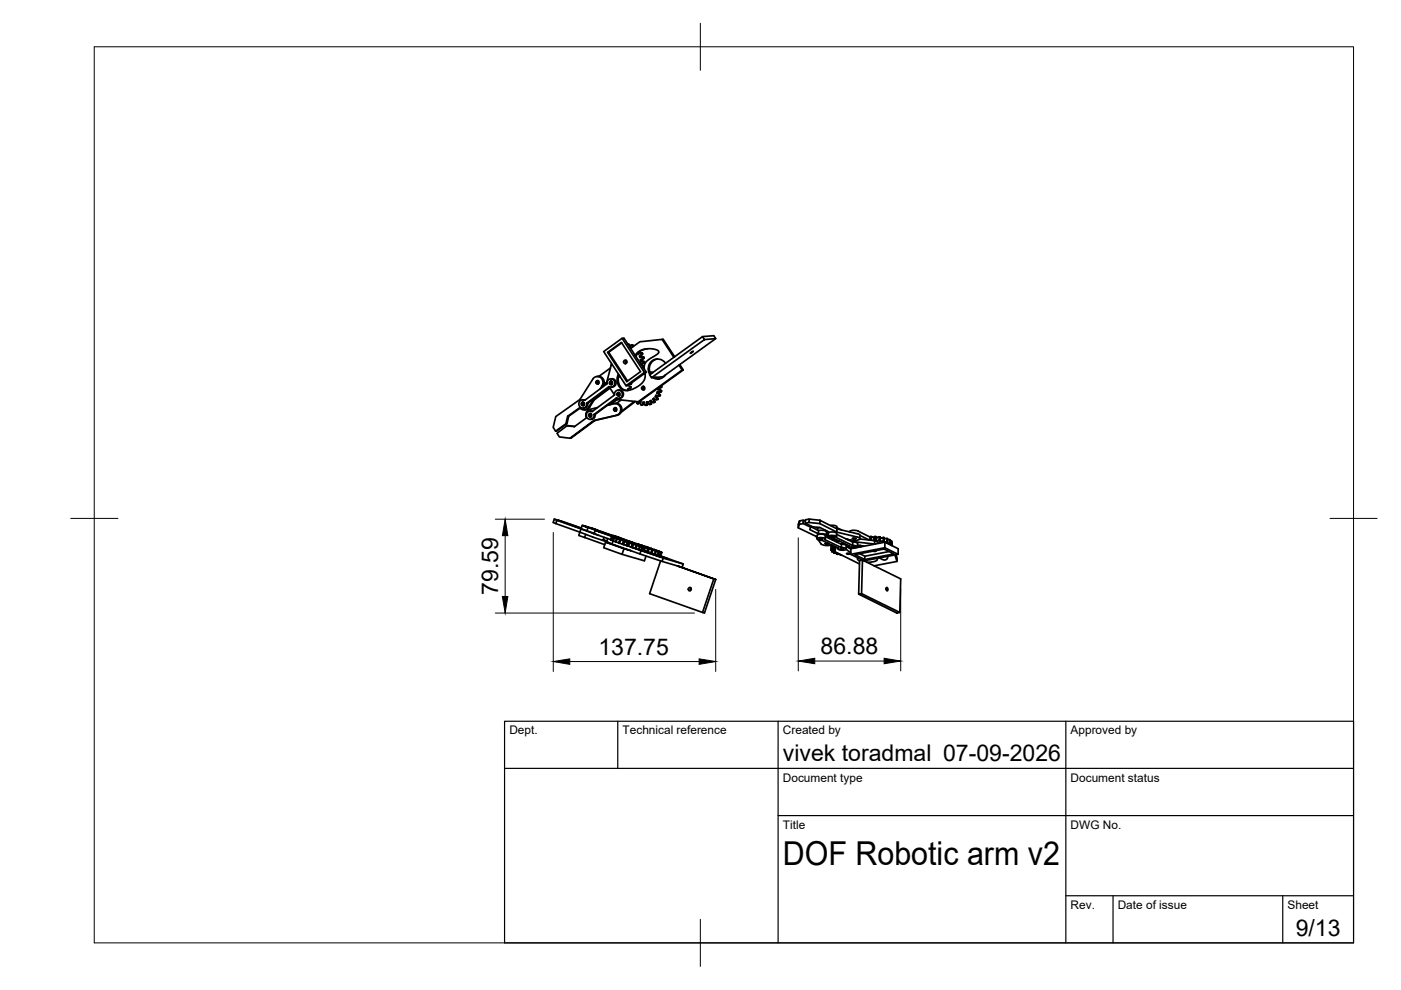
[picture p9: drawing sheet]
<svg xmlns="http://www.w3.org/2000/svg" width="297mm" height="210mm" viewBox="0 0 297 210" stroke-linecap="round" stroke-linejoin="round" font-family="sans-serif">
<!-- layer: Visible -->
<g fill="none" stroke="#000" stroke-width=".36">
<path d="M126.8 79.8h-.2M126.8 79.8a1.32 1.32 0 0 1 1.3 .9 1.32 1.32 0 0 1-.4 1.4M129.1 74.7h-.3l4.1 6.2 2.9-2.1-4.1-6.2-2.9 2.1M129.4 78l-2.4 1.8M129.6 77.4v.1M129.6 77.4h.1M129.7 77.1l-1.1 4.1 .1 .1M131.2 79.8h.1M131.3 79.5l-.2 1 .3 1.3 .8 .8 .9 .2M131.4 79.7l-.2 .2 .3-.1M131.8 72.7l-2.7 2 4 6.1M131.9 71.7l4.7 7.3"/>
<path d="M132.7 76.4l-.1 .3 .2 .3M132.9 76.5v.4M133.2 73h.2M133.2 73l.2 .1 .1 .4M133.7 73.9l-1.4-2.2h-.4l-3.9 2.8 4.7 7.3M133.7 73.9l2-1.4 4.7-.5 2.5 3.8M133.7 73.9l1 1.5M133.8 73.2l-.3 .4M133.8 73.2h.5M133.8 73.2h.2M134.3 73.5l-.1-.3h-.2v.4M134.7 75.4l.9-1 1.4-.4h1.6l1 .5 .1 .2-.3 .3-2.4 1.7-.4 .8v.8"/>
<path d="M134.7 75.4l1.9 2.9M135.4 74.8l.1 .1M135.4 74.8h.1M135.6 75.5l.1 .2M135.6 75.5h.1M135.6 74.5l-.2 .3M135.7 75.7v.1M135.7 75.8h.6M135.8 74.9h.4h-.3M135.8 75.4l.1 .3h.6l-.2 .1M135.9 74.9l-.5 .1-.2-.1M135.9 74.9l.1 .2"/>
<path d="M136 76.2l.1 .3M136 75l-.4 .5M136 75h.3l-.5 .5M136 77v.3l.5 .3-.2 .1M136.1 77.4l.2 .3M136.1 76.5l.6 .2h-.3M136.2 74.9l.1 .1M136.3 75.8v.2M136.3 77.6v.2M136.3 77.8h.2zM136.3 76l-.5 .2v.3l.6 .2M136.3 76l.3-.1-.6 .4"/>
<path d="M136.4 76.9l-.6 .1M136.4 76.9h.3l-.7 .2M136.4 76.7v.2M136.5 75.7l.1 .2M136.5 77.6v.2M136.6 78.3l.4 .6M136.6 79.3h.2M136.7 76.7l-.1 .2M136.8 79.1l-.1 1.2-.7 1.1-1.5 .9-1.4 .5-1.1-.2-.9-.8-.3-1.1 .1-.6 .2-.8M137.4 73.9l-.9 .2-.9 .4-.8 1.1M137.7 79.5l11.2-8.1 .5 .6-11.3 8.1zM138 78.9l-.2 .2"/>
<path d="M138 78.9l.4 .1M138 78.9l.2 .1M138.4 79h-.2v.2M139.4 76.1a2.13 2.13 0 0 0-1.4 3.2M140.4 72l.2-.1 2.4 3.7M141.1 79.5a1.95 1.95 0 0 1-2.7 .6M141.1 77a2.05 2.05 0 0 0-2.9-.5 2.05 2.05 0 0 0-.4 2.9M144 77.4l-3.5 2.5-2.4 .2M144 77.4l.6 1.1-9.3 6.7-4.4-.5M144.1 77.3l.8 1.1M144.6 78.5l.3-.1-9.4 6.8h-.2M146.4 74.8l.6-.3-.7 .4z"/>
<path d="M148.9 71.4l2.4-.2 .4 .6-7.7 5.6M151.7 71.8l-2.3 .2M120 89.9l-2.2 1.5M120.8 92.9l5.1-3.7 .2-.1-5 3.8zM121.9 90.4l-1.7-.1-2.1 1.6 .5 .7 2.2 .3M123 86.5l-2.4 1.7M123.5 84.8h.6M123.6 85.3l-.2 .4 .3 .3M123.8 85.4l-.1 .3 .1 .2M124 84.9l4.7-3.6a.85 .85 0 0 1 .9-.9 .85 .85 0 0 1 .8 1.1 .85 .85 0 0 1-1.3 .5l-4.7 3.5h.2M124 84.9a.85 .85 0 0 0-1.3 .5 .85 .85 0 0 0 .8 1.1 .85 .85 0 0 0 .9-1M124.3 88.6l-2.5 1.9-1.6-.2"/>
<path d="M124.6 85.5l-.1 .7-.4 .3h-.5M125 86.3l-.4 .4-.7 .2M125 87.2h.3M125.1 86.8a1.27 1.27 0 0 0-.8 1.8M125.2 87.7l-.2 .3 .3 .4M125.3 87.1l.3 .1M125.3 87.7l-.1 .3 .2 .3M125.7 80.4l-2.7 4.3-5.2 3.6-.5 2.3 .5 .8h.2l2.2-1.6-.2 .1 .4-1.6M125.7 80.4a1.21 1.21 0 0 1 1.7-.3 1.21 1.21 0 0 1 .3 1.7l-.5 .7M125.9 84.5l-1.1 1.8a1.14 1.14 0 0 1-1.9 .2l-2.5 1.8 .2-.1-.4 1.6M126.2 87.9l-.2 .7-.3 .2-.5 .1M126.4 84.2l-1.4 2.1"/>
<path d="M126.7 86.4l-1.6 .4M126.8 80.7l-.2 .4 .2 .3M126.9 80.8l-.1 .3 .1 .2M128.6 81.2l-.7 .5M128.7 81l-.7 .5M128.8 85.9l1.4-.3a1.26 1.26 0 0 1 1.4 1 1.26 1.26 0 0 1-.9 1.4M129.2 82.1l1.1 1.6M129.3 82.2l-3.1 2.3M129.3 82l-4.7 3.5M129.3 82.3l-3.3 2.5M129.5 80.3a.89 .89 0 0 1 1.1 .8 .89 .89 0 0 1-1 1M129.6 80.8l-.2 .4 .3 .3"/>
<path d="M129.8 80.9l-.1 .3 .1 .2M130.3 83.7l-4.8 3.6a.85 .85 0 0 0-1.2 .5 .85 .85 0 0 0 .7 1.1 .85 .85 0 0 0 1-1M130.3 83.7a.85 .85 0 0 1 .9-.9 .85 .85 0 0 1 .7 1.1 .85 .85 0 0 1-1.2 .5M130.3 85.6a1.26 1.26 0 0 1 1.5 .9 1.26 1.26 0 0 1-.9 1.5l-5 1.2M130.5 86.4l-.2 .4 .3 .3M130.6 86.5v.3l.1 .3M130.7 84.4l-4.8 3.5M130.8 84.5l.1 .2M130.8 84.6l-1.7 1.2M130.8 84.4l-4.6 3.5h-.3M130.9 84.7l-1.5 1.1M131 82.7a.88 .88 0 0 1 1.2 .7 .88 .88 0 0 1-.8 1"/>
<path d="M131.2 83.2l-.2 .4 .3 .3M131.3 83.3l-.1 .3 .2 .2M131.4 84.5h-.2M131.7 84.8l-1 .7M132.7 81.8l3.9-2.8 .4-.1-3.9 2.8zM133.1 82.4l.1 .2 .2 .1M133.2 81.7l.5 .3M133.6 81.4l.2 .1M133.7 82.3l-.6 .2M133.7 81.9l.1 .1M133.7 82.2l-.1 .1M133.7 82v.3"/>
<path d="M133.9 81.2l-.1 .3-.2-.1M133.9 81.2h.1M134.5 85.1l-2.7 2.1M134.7 85.1l-3 2.3M135 85.5l.2 .1M135.1 85.2l-.1 .3M135.6 85.1l-.4 .5M135.6 85.1l.3 .1-.1 .5 .3 .2M135.8 85.2l-.4 .4h-.2M136.3 85.3l-.2 .6M136.3 85.3h.3M136.3 85.3h.1"/>
<path d="M136.5 81.9l-.2 .4 .2 .3M136.5 85.3l-.1 .5-.3 .1M136.6 82l-.1 .3 .1 .2M136.6 85.3l.1 .5 .3 .1M137.1 85.3l-.1 .6M137.1 85.9h-.2M137.2 85.9h.1M137.3 85.2l-.1 .7h-.2M137.3 85.2l-.2 .1M137.4 85.2l.2 .5h.3M137.9 85.7l-.2 .1M138 84.9l-.2 .1 .1 .7"/>
<path d="M138 84.9h.1M138 85.1l.1 .5-.2 .1M138 85h.1M138 84.9l.5 .5M138.1 85h.1M138.1 85.7h-.2M138.7 85.2l-.2 .2M138.7 80l1 .3h-.2M138.7 84.6l.2 .6-.2 .1M138.7 80v.1M138.7 85.3l-.2 .1M138.8 84.5l-.1 .1"/>
<path d="M138.9 85.2l-.2 .1M139 84.1l.3 .5M139 80l-.1 .2M139.1 83.8h.1M139.2 84.7l-.4-.1a.21 .21 0 0 0-.3 0 .21 .21 0 0 0 .1 .3l.1 .4M139.3 83.9l-.1 .1 .4 .6h-.3M139.3 84.6l-.1 .1M139.4 80.2h-.4M139.4 80.1l.1 .2M139.4 83.1l-.1 .3 .5 .4M139.4 84.7h-.2M139.5 82.6l.5 .3"/>
<path d="M139.5 82.6h.1M139.5 82.3v.3M139.5 80.3h.1M139.5 83.3l.5 .4-.2 .1M139.6 84.6l-.2 .1M139.6 83.1l-.1 .2M139.6 80.1l-.2 .1M139.6 80.1l.2 .2M139.7 82.3v.3l.6 .2-.3 .1M139.8 83.8l-.1 .2M139.9 83.9l-.8-.1-.1 .3M140 83.1h-.6"/>
<path d="M140 83.1h.2h-.5M140 82.9v.2M140 83.8l-.1 .1M140.1 82.1l-.6 .2M140.1 82.1h.2l-.7 .2M140.2 81.8l.1 .1h-.3l.1 .2M140.3 82.8l-.1 .2M140.3 81.9v.2M117.5 110.1l5.7 2M118.1 110.3l5.1 1.8-.2 .7-5.2-1.8zM118.1 110.3l-.6-.2-.2 .7 .5 .2M120.5 111.1l-2.2-.8 5 1.7"/>
<path d="M120.5 111.1l1.5 .6M122 111.6l1.2 .4M123.2 112.1l2.7 1.1M123.2 112.1l1.2 .4M123.4 111.4l-.2 .7M123.9 111.6l.7 .2zM124 114l4.2 1.5M124.2 113.3l-.2 .7M124.4 112.5l5.1 1.9M124.7 111.8l6.8 2.5-.2-.1M124.7 111.8l-.3 .7M124.7 111.8l-1.2-.4 1.6 .5"/>
<path d="M125 111.9h.1M125.1 111.9l6 2.2-1.7-.6M125.1 111.9v.1M125.5 112l.7 .2zM125.9 113.1l1.1 .4M126.2 112.3l4.8 1.7M126.2 112.5l-.2 .6M126.2 112.3l-1.2-.5 1.6 .6M126.6 112.6l3.7 1.4M126.6 112.6l-.4-.2 1.5 .5M126.7 112.4l4.7 1.7M126.8 112.6l.7 .3z"/>
<path d="M128.1 113.9l-.2 .7h-.1l-4.8-1.8-.3 .7 1.3 .5M128.4 114.9l5.3 1.8zM128.4 114.9l-.4 1.2 3.9 1.4 .4-1.2M128.6 114.8l-.7-.3 .7 .3M128.7 114.7l-.8-.2 .8 .2M128.8 114.2l-.2 .6 1.2 .6M128.9 115v.1M129.5 114.5h.1M129.6 114.5l.3 .2M129.7 113.7h.1M129.8 113.8h.1M129.9 113.7l.7 .2z"/>
<path d="M130 114.7h.1M130 113.6h-.1M130 114.7l-.2 .7M130.2 113.9l.1 .1M130.2 113.9l-.5-.1-.2 .7M130.3 113.9h.1M130.3 114h.1M130.4 114l-.5-.2-.3 .7M130.5 114.9h.1M130.5 114l-.7-.2-.1 .7M130.5 114h-.3l-.3 .7M130.6 113.7l.7 .3z"/>
<path d="M130.7 114.1l.2 .1M130.9 114.2l-.6-.2-.3 .7 .5 .1M130.9 114.2l.1 .1-.3-.1-.2 .7M131 114l1.7 .5-1.3-.4M131.1 114.1h.1M131.2 115.1h.1M131.2 115.1l.2 .1M131.3 114.2l.6 .2M131.4 114.4l.2 .1M131.4 114.4l-.2 .7M131.5 114.1l.7 .3zM131.6 114.4h-.2l-.2 .7"/>
<path d="M131.6 114.4l-.7-.2-.3 .7 .5 .2M131.9 117.5l4.7 1.4 .4-1M131.9 114.4l.2 .1M132 115.4h.1M132 115.4l.2 .1M132.1 114.5h.1M132.1 114.4l.2 .1M132.2 114.7h.1M132.2 114.7l-.2 .7M132.3 114.7l-.7-.2-.2 .7 .6 .2M132.3 114.7h.2M132.3 114.5l.3 .2"/>
<path d="M132.6 114.6l.3 .1M132.7 114.5l-.1 .1M132.8 115.6l.1 .1M132.8 114.8h-.3l-.3 .7 .6 .1M132.8 114.8l.2 .1M132.8 114.8l.7 .2zM132.9 114.7h.1M132.9 114.7l.1 .1M132.9 115.7l.2 .1M133 114.9l.2 .1-.3 .7M133 114.9l-.2 .7M133 114.7l.4 .2"/>
<path d="M133.2 115l.2 .1M133.3 115.8l.2 .1M133.3 114.9l.5 .1M133.4 114.9h.1M133.4 114.9l.2 .1M133.4 114.8l.5 .2M133.4 114.8h.1M133.4 114.8l.1 .1M133.5 115.1h.1M133.5 115.9l.3 .1M133.5 115.1h-.2l-.2 .7h.2M133.5 115.1l-.2 .7"/>
<path d="M133.5 115.1l.6 .2-.3 .7M133.5 114.8l.6 .2M133.5 114.8v.1M133.6 114.9l-3.6-1.4 5.4 1.9M133.6 115h.1M133.6 115l.4 .1M133.7 115l.2 .1M133.7 115h.1M133.7 116.7l9.9 3.3M133.7 115l.8 .2M133.8 116l.2 .1M133.8 115h.2"/>
<path d="M133.8 115l-.4-.2 .5 .2M133.9 115h.1M133.9 115l.2 .1M134 115h.1M134 116.1h.1M134 115.1h.1M134 116.1l1.9 .6M134.1 116.1l.6 .2M134.1 115.3h.2M134.1 115.1h.1M134.1 115.1l.2 .1M134.1 115.1l.3 .1"/>
<path d="M134.2 115.1l.6 .3M134.2 115.1v.1M134.2 115.3l.7 .3-.2 .7M134.2 115.4h.1M134.3 115.4l-.3 .7M134.3 115.2l.5 .2M134.4 115.2h.1M134.7 116.3h.1M134.8 115.3l.1 .1M134.8 115.4h.2M134.8 115.4h.1M134.8 115.4l.5 .2"/>
<path d="M134.8 116.3l.6 .2M134.8 116.3h.1M134.9 115.5l.2 .1M134.9 115.5l.2 .1-.3 .7M134.9 115.6h.2M134.9 115.4h.1M135 115.5l.7 .2M135.1 115.6l.5 .2-.2 .7M135.3 115.4h.1M135.3 115.4h.2M135.3 115.6h.1M135.3 115.6h.2"/>
<path d="M135.4 116.5h.1M135.4 115.6l.3 .1M135.4 115.6h.3M135.4 115.4l.7 .2M135.5 115.6l.6 .2M135.5 116.6l.3-.8-.4-.1 .8 .3-.3 .7M135.5 116.5l4.4 1.5-3.1-1.1h.2M135.5 116.5l.4 .2M135.6 115.7h.1M135.6 115.6h.1M135.6 115.6l.2 .1M135.6 115.8h.2"/>
<path d="M135.7 117.4l.2-.7 4.7 1.6M135.8 115.7l.4 .2M135.8 115.7l.2 .1M135.8 115.7l.3 .1M135.9 115.8l.4 .2-.4 .7M135.9 115.9l.6 .2-.2 .7M136 115.8l.6 .3M136 115.8l.5 .2M136 115.8h.1M136 115.9h.2zM136 116.7l.3 .1M136.1 115.6h.1"/>
<path d="M136.1 115.8l.1 .1M136.1 115.8l.3 .1M136.1 115.6l.7 .3M136.2 115.9l.4 .2-.3 .7M136.2 115.9l.1 .1M136.2 115.9l.5 .2M136.2 115.9l.5 .2-.3 .7M136.3 116.8h.1M136.3 115.9h.1M136.4 115.9v.1M136.4 116.7l.2 .1M136.5 115.9l.2 .2"/>
<path d="M136.5 115.9l.7 .2zM136.6 116.8h.1M136.6 116.8h.3M136.6 116.1h.2M136.8 116.9v.1M136.8 116.1h.3M136.8 115.9h.2M136.8 116.1l-.2 .7M137 115.9l.3 .2M137.1 116.2l.3 .1-.3 .7-.2-.1M137.1 116.9l.2 .1M137.3 117h.1"/>
<path d="M137.3 116.1h.1M137.3 116.1h.3M137.4 116.2l.2 .1M137.4 117l.6 .3M137.6 116.2h.1M137.6 116.3h.1M137.6 116.3l-.3 .7M137.6 116.3l.2 .1M137.6 116.2l.5 .1M137.6 116.3l-.2 .7M137.8 116.4l.4 .1-.2 .8M137.8 117.2h-.1l4 1.3-2.2-.8"/>
<path d="M138 117.2l.3 .1M138 116.3l.3 .1M138.1 116.3h.1M138.2 116.5l.2 .1-.2 .7 .2-.7-.1-.1M138.3 116.4l.4 .1M138.3 116.5l.7 .3-.2 .7-.6-.2M138.7 116.5l.2 .1M138.8 117.5h.1M138.9 116.6l.5 .2M138.9 117.5l.1 .1M139 116.8h.2M139 116.8l.6 .2-.2 .7-.5-.2"/>
<path d="M139.1 116.8l-.2-.1 .2 .1-.2 .8M139.2 116.7h.1zM139.3 116.7l.7 .3M139.3 116.8l.7 .2M139.3 116.9h.1M139.3 116.8l.1 .1M139.4 117.7h.1M139.4 116.8l.3 .1M139.4 116.9l.7 .2-.3 .7-.3-.1M139.4 116.9l.3 .1-.2 .7M139.6 117h.2M139.7 116.9l.1 .1z"/>
<path d="M139.7 116.9h.1M139.7 116.9l.5 .2M139.8 117l-.2-.1 .5 .2-.2 .7M139.8 117l.5 .2-.3 .7M139.8 117.8h.1M139.8 117l.5 .1M139.8 117l.5 .2-.2 .7M139.9 117.8l.1 .1M140 117.9l4.9 1.7-.3 .7-.6-.2M140.1 117.8h-.1M140.1 118.9l-2.4 7 11.2 4 .5 .1 2.3-7.1M140.1 117.1h.1"/>
<path d="M140.2 117.1h.1M140.3 117.1h.1M140.4 119l.2-.7 4.3 1.3M143.6 120l8.1 2.9zM169.2 111.9l.3-.7v-.8l-.3 .8v.7l3.8 1.8 .2 .4M169.5 110.4l.8-.1v.7l-.8 .2M170.3 111l1.6 .8v-.3M170.3 110.3l.5 .2M171.5 110.8l2.3 .2M171.6 110.1l-.8 .1-.1 .7 1.6 .8 1.6 .2 1.8 .9M171.9 111.7l1.6 .8v.7l-1.8-.9 .2-.5M173.2 114.2v-.7a1.49 1.49 0 0 1 1.8 .1v.7"/>
<path d="M173.5 114.4l.6 .9a2.8 2.8 0 0 0 2.3 .2M173.5 113.2a1.95 1.95 0 0 1 2.3 .9M173.6 112.5h.9l.8 .2M173.7 114.3l.4-.2 .4 .2-.4 .1zM173.8 110.3l3.7 1.8-.1 .7-3.6-1.8zM173.8 110.3l-2.2-.2-.1 .7-.8 .1M173.8 111.8l-.4 .2-.1 .3M175 115.3l.3-.1 .4 .1-.3 .1zM175 113.8l3.4 1.6M175 112.4v.2M175.3 112.6l-.1 .5M175.6 113.8v-.7a1.49 1.49 0 0 1 1.8 0v.7"/>
<path d="M175.7 112.8l-.5 .2 .4 .3M176.1 111.4l1.1 .1 .2 .2v.4M176.1 113.8l.4-.1 .4 .1-.4 .1zM176.2 116.7l.7 .1M176.2 116.6v.1M176.3 116.4l.5 .1M176.3 115.9l-.1 .8 .7-.2M176.3 114.1l.3 .4M176.3 114.1l1.4 .7M176.3 115.6l.8 .3-.1 .4M176.3 116.4h.7M176.3 116.3v.1"/>
<path d="M176.3 115.6v.8M176.4 116.7v.3l.5-.1M176.4 116.9l.1 .1M176.4 117h.6M176.4 115.6h-.1v.8M176.5 115.7v.4l.5 .2M176.6 116.1h.4M176.6 115.7v.4M176.6 116.1h-.1M176.6 114.1l3.6 1.7-.1 .1a1.49 1.49 0 0 0 1.7 .1l-.2-.2-.8-.2M176.6 114.1l-.8-.1-.2-.2a1.49 1.49 0 0 1 1.8 0l-.1 .2 3.5 1.6M176.8 117v.3"/>
<path d="M176.8 117.2l.1 .1M177 116.3v.7M177 116.3h.1M177.2 117.1l-.4 .2M177.3 116l-.3 1 5.2 2.6M177.4 113.3l3.4 1.6v.7M177.4 117.3v.2l.3-.2M177.4 111.9l1 .4M177.4 117.5h.6M177.4 112.8l4.4 1.1 .5 .2a1.36 1.36 0 0 1-1.6 .4l-1.3-.2M177.4 114.8v.1M177.5 112.1l4.3 1.1"/>
<path d="M177.5 117.2l-.6 .1M177.7 116.2v.2M177.9 114.7l-.5 .1M178.2 117.6v.1M178.2 116.4l.3-.1 .4 .1-.3 .1zM178.2 117.7h.2M178.4 115.4v.7l-3.5-1.7 .1-.1a1.48 1.48 0 0 0-1.8-.1l.3 .2 .8 .1 3.5 1.7-.1 .1a1.48 1.48 0 0 0 1.7 .1l-.2-.2-.8-.1M178.4 115.4l.7 .1 .4 .2M178.4 117.7h.1M179 115.2l-.7 .2M179.4 116.4l1 .7M179.4 115.7v.7"/>
<path d="M179.5 114.3h.1M179.5 117.4l.3-.1 .4 .1-.3 .1zM179.6 115.9l.8 .5M179.8 114.4h-.2M180 115.7h.1M180.1 115.7l-.7 .3M180.1 115.7v.2M180.6 115.9l.3-.1 .4 .1-.3 .2zM180.7 114.2l.3-.1 .4 .1-.3 .1zM180.8 114.9l.7 .1 .3 .2M181 114.8l4.5 .6M181 114.8l-.3 .1"/>
<path d="M181 114.6v.2M181 116.2l-.6 .1v1.2l2.8 1.4 7.2-1.4M181.8 113.1l.6 .4M181.8 115.6l1.3 .2M181.8 115.2v.8M181.9 115.6v.2M181.9 115.8l.7 .1M181.9 118.3l-.1 .3 .5 .3M181.9 112.6l2.6 1.3-.1 .6 .1-.7v.1M181.9 112.6a1.7 1.7 0 0 0-1.8 .2M182.2 115.9h-.4M182.2 115.8l.1 .1-.1 .1"/>
<path d="M182.2 118.9l.7-.1 .9 .4M182.2 118.9l-.1 7.1M182.3 114.3l3.1 .3M182.3 114.2v-.7l2 1M182.5 115.7l-.6 .1M182.5 115.7h.1M182.6 115.8v.1M182.9 118.8l-.2 7.1M183.1 115.8l-1.4 .3M183.4 117.9l-.1 .7-2.1-1 6.2-1.2 2.1 1-6.2 1.2M183.8 119.2l7.2 3.5-.2 7.2M184.7 114.5h-.2"/>
<path d="M184.7 113.7l-.2 .1M185 114l-.3-.2v.7l.2 .1M185.3 113.9v.7l.2-.1M185.3 113.9l.2-.2v.8M185.3 113.9h-.3M185.5 115.4l2.1-.5 2.8 1.4v1.2l-2.8-1.4M185.5 115.4l-2.4 .4M185.5 114.5h.2M185.5 113.7h.2M185.7 113.8l.1 .1v.8l-.1-.2zM185.7 116.7l-.1 .2-.5-.1M185.9 118.4l.1 .1a1.54 1.54 0 0 1-1.7 .7h-.5"/>
<path d="M186.1 114h-.3M186.1 114h.1M186.1 114l.3-.2v.7M186.4 114.5l-.6 .2M186.4 114.5h.2M186.4 113.8h.2M186.5 115.2l-1.1-.6v.8M186.6 114.5l-.1 .3 .8-.1M186.6 114.5v-.7v.9M186.6 114h.7v.7M187.3 114.7h.2M187.3 113.9l.2 .1"/>
<path d="M187.5 114.7l-.3 .2h.8M187.5 114.2h.1M187.5 114.3l.5-.1v.7M187.5 114v.7M187.6 114.9v1.2l-7.2 1.4M188 114.9h.2M188.1 114.1l.1 .1M188.2 114.9l-.3 .2M188.2 118l-.1 .5-.5 .2h-.5l-.6-.4M188.2 114.4h.4v.7l-.6 .1M188.2 114.2v.7M188.5 116.9l-5.1 1-1.1-.5"/>
<path d="M188.5 115.4h.5M188.6 115.1l.1 .1M188.6 114.4l.1 .1M188.7 115.2l-.4 .1M188.7 114.7h.3v.7M188.7 114.5v.7M189 115.4v.1M189 114.7v.1M189 115.5h-.2M189 114.8v.7M189.1 115v.7l-.1-.7M189.7 117.7l.5 1.3-4.9 1"/>
<path d="M190 117.6l.2 .7v.7M146.5 124.7l-.1 .5M151.3 122.7l-2.4 7.2M182.1 126l.6-.1 8.1 4-.7 .1zM187.9 124.6l.3 .1 .1 .4-.2 .2-.2-.2z"/>
<circle cx="132.6" cy="76.7" r=".36"/>
<circle cx="123.6" cy="85.6" r=".36"/>
<circle cx="125.1" cy="88" r=".36"/>
<circle cx="126.7" cy="81.1" r=".36"/>
<circle cx="129.5" cy="81.2" r=".36"/>
<circle cx="130.4" cy="86.8" r=".36"/>
<circle cx="131.1" cy="83.6" r=".36"/>
<circle cx="136.4" cy="82.3" r=".36"/>
<circle cx="146.3" cy="124.9" r=".34"/>
</g>
<g fill="#000">
<circle cx="133.2" cy="73" r=".18"/>
<circle cx="133.5" cy="73.5" r=".18"/>
<circle cx="139" cy="80" r=".18"/>
<circle cx="129.4" cy="113.5" r=".18"/>
<circle cx="132.9" cy="114.7" r=".18"/>
<circle cx="133.4" cy="114.9" r=".18"/>
<circle cx="134.9" cy="115.4" r=".18"/>
<circle cx="136.4" cy="115.9" r=".18"/>
<circle cx="136.8" cy="115.9" r=".18"/>
<circle cx="137.3" cy="116.1" r=".18"/>
<circle cx="138.2" cy="117.3" r=".18"/>
<circle cx="185.3" cy="114" r=".18"/>
</g>
<!-- layer: BORDER -->
<path d="M20 9.9h267v190h-267zM148.5 4.9v10M15 109.9h10M282 109.9h10M148.5 194.9v10" fill="none" stroke="#000" stroke-width=".21"/>
<!-- layer: TITLEBLOCK -->
<path d="M107 152.9h180v47h-180zM131 152.9v10M165 152.9v47M226 152.9v47M107 162.9h180M165 172.9h122M226 189.9h61M236 189.9v10M272 189.9v10" fill="none" stroke="#000" stroke-width=".25"/>
<!-- layer: FD_Dimensions -->
<path d="M105 110.1h10.4M107.1 113.6v12.9M117.3 112.9v29.5M169.2 114v28.3M105 130h42.3M151.7 125v17.4M191 124.9v17.4M120.8 140.3h27.4M172.7 140.2h14.8" fill="none" stroke="#000" stroke-width=".21"/>
<path d="M107.1 110.1l.6 3.5h-1.2zM106.5 126.5h1.2l-.6 3.5zM117.3 140.3l3.5-.6v1.2zM148.2 139.7l3.5 .6-3.5 .6zM169.2 140.2l3.5-.6v1.1zM187.5 139.6l3.5 .6-3.5 .5z" fill="#000" stroke="#000" stroke-width=".21"/>
<text font-size="7" x="166" y="183.4">DOF Robotic arm v2</text>
<g font-size="4.9">
<text x="105.6" y="126.1" transform="rotate(-90 105.6 126.1)">79.59</text>
<text x="126.9" y="138.8">137.75</text>
<text x="174" y="138.7">86.88</text>
<text x="166" y="161.4">vivek toradmal 07-09-2026</text>
<text x="274.7" y="198.6">9/13</text>
</g>
<g font-size="2.5">
<text x="108" y="155.7">Dept.</text>
<text x="132" y="155.7">Technical reference</text>
<text x="166" y="155.7">Created by</text>
<text x="227" y="155.7">Approved by</text>
<text x="166" y="165.7">Document type</text>
<text x="227" y="165.7">Document status</text>
<text x="166" y="175.7">Title</text>
<text x="227" y="175.7">DWG No.</text>
<text x="227" y="192.7">Rev.</text>
<text x="237" y="192.7">Date of issue</text>
<text x="273" y="192.7">Sheet</text>
</g>
</svg>
